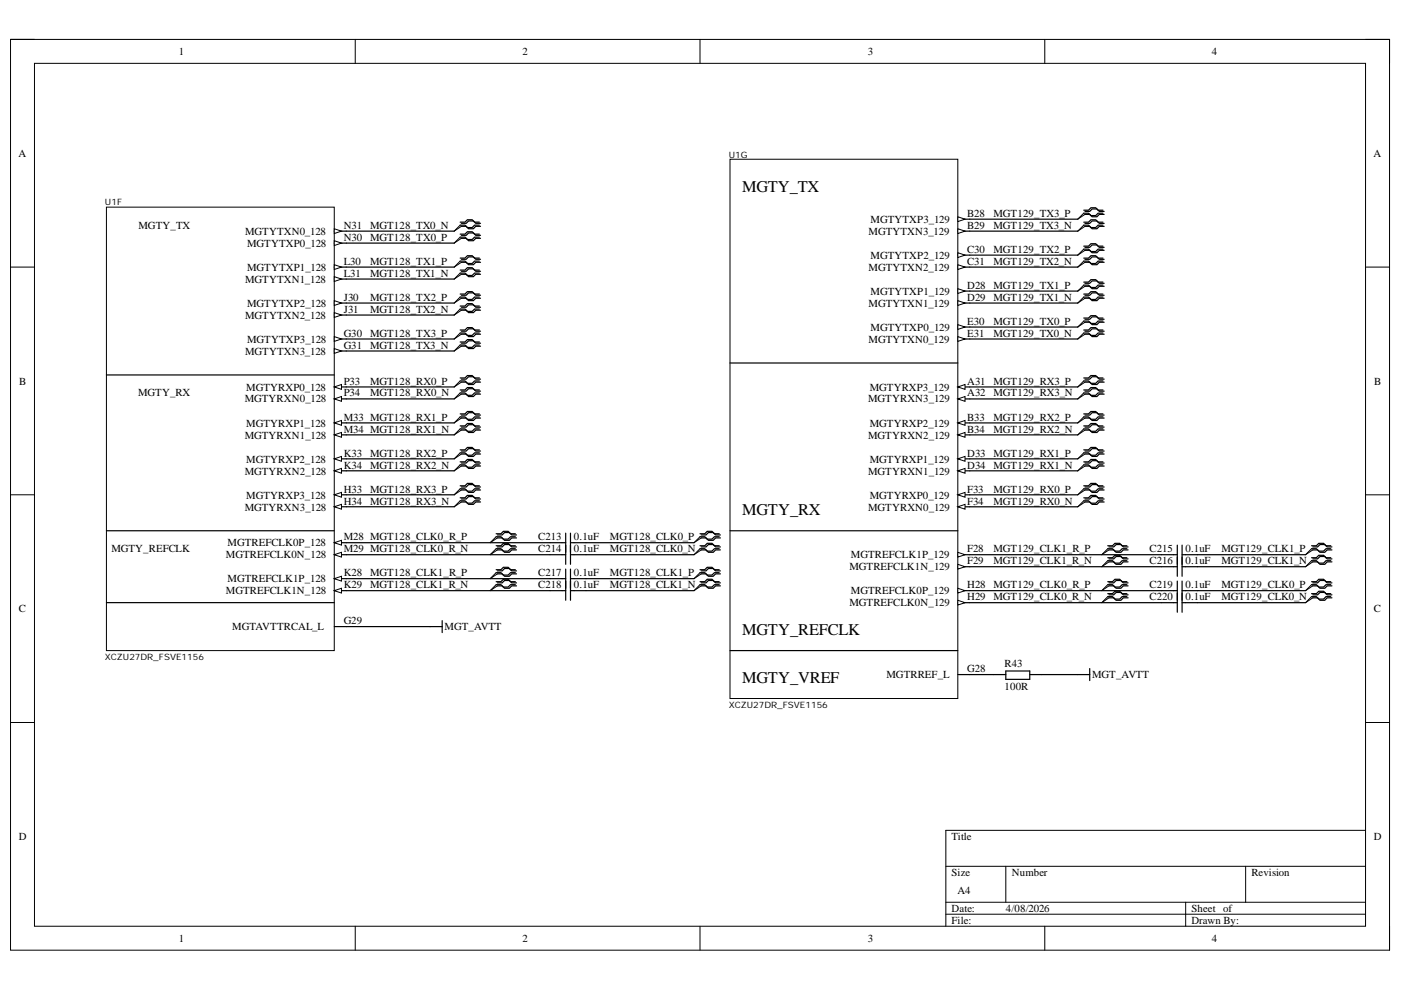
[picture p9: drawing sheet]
<svg xmlns="http://www.w3.org/2000/svg" width="297mm" height="210mm" viewBox="0 0 297 210" stroke-linecap="round" stroke-linejoin="round" font-family="sans-serif">
<path d="M2.2 8.4h292.4v193.1h-292.4z" fill="none" stroke="#000" stroke-width=".21"/>
<path d="M7.3 13.4h282.2v183h-282.2z" fill-rule="evenodd" fill="#fff"/>
<g fill="none" stroke="#000" stroke-width=".21">
<path d="M2.2 8.4h5.1M7.3 13.4h282.2v183h-282.2zM75.3 8.4v5M148.4 8.4v5M221.5 8.4v5M289.5 8.4h5.1v5M2.2 56.6h5.1M289.5 56.6h5.1M2.2 104.9h5.1M289.5 104.9h5.1M2.2 153.2h5.1M289.5 153.2h5.1"/>
<path d="M289.5 176.1h-89v20.3M75.3 196.4v5.1M148.4 196.4v5.1M200.5 183.7h89M200.5 191.3h89M200.5 193.8h89M213.3 183.7v7.6M221.5 196.4v5.1M251.4 191.3v5.1M264.1 183.7v7.6M294.6 196.4v5.1"/>
</g>
<path d="M154.8 33.8h48.3v114.3h-48.3z" fill-rule="evenodd" fill="#fff"/>
<path d="M154.8 33.8h48.3v114.3h-48.3z" fill="none" stroke="#000" stroke-width=".21"/>
<path d="M203.1 127.8h2.5" fill="none" stroke="#000" stroke-width=".25"/>
<path d="M203.1 127.3l1.5 .5-1.5 .5z" fill="#fff"/>
<path d="M203.1 127.3l1.5 .5-1.5 .5z" fill="none" stroke="#000" stroke-width=".21"/>
<path d="M203.1 125.2h2.5" fill="none" stroke="#000" stroke-width=".25"/>
<path d="M203.1 124.7l1.5 .5-1.5 .5z" fill="#fff"/>
<path d="M203.1 124.7l1.5 .5-1.5 .5z" fill="none" stroke="#000" stroke-width=".21"/>
<path d="M203.1 120.2h2.5" fill="none" stroke="#000" stroke-width=".25"/>
<path d="M203.1 119.7l1.5 .5-1.5 .5z" fill="#fff"/>
<path d="M203.1 119.7l1.5 .5-1.5 .5z" fill="none" stroke="#000" stroke-width=".21"/>
<path d="M203.1 117.6h2.5" fill="none" stroke="#000" stroke-width=".25"/>
<path d="M203.1 117.1l1.5 .5-1.5 .5z" fill="#fff"/>
<path d="M203.1 117.1l1.5 .5-1.5 .5z" fill="none" stroke="#000" stroke-width=".21"/>
<path d="M203.1 107.5h2.5M203.1 143h2.5" fill="none" stroke="#000" stroke-width=".25"/>
<path d="M203.1 107.5l1.5-.6v1.1z" fill="#fff"/>
<path d="M203.1 107.5l1.5-.6v1.1z" fill="none" stroke="#000" stroke-width=".21"/>
<path d="M203.1 99.8h2.5" fill="none" stroke="#000" stroke-width=".25"/>
<path d="M203.1 99.8l1.5-.5v1z" fill="#fff"/>
<path d="M203.1 99.8l1.5-.5v1z" fill="none" stroke="#000" stroke-width=".21"/>
<path d="M203.1 92.2h2.5" fill="none" stroke="#000" stroke-width=".25"/>
<path d="M203.1 92.2l1.5-.5v1z" fill="#fff"/>
<path d="M203.1 92.2l1.5-.5v1z" fill="none" stroke="#000" stroke-width=".21"/>
<path d="M203.1 84.6h2.5" fill="none" stroke="#000" stroke-width=".25"/>
<path d="M203.1 84.6l1.5-.5v1z" fill="#fff"/>
<path d="M203.1 84.6l1.5-.5v1z" fill="none" stroke="#000" stroke-width=".21"/>
<path d="M203.1 104.9h2.5" fill="none" stroke="#000" stroke-width=".25"/>
<path d="M203.1 104.9l1.5-.5v1z" fill="#fff"/>
<path d="M203.1 104.9l1.5-.5v1z" fill="none" stroke="#000" stroke-width=".21"/>
<path d="M203.1 97.3h2.5" fill="none" stroke="#000" stroke-width=".25"/>
<path d="M203.1 97.3l1.5-.5v1z" fill="#fff"/>
<path d="M203.1 97.3l1.5-.5v1z" fill="none" stroke="#000" stroke-width=".21"/>
<path d="M203.1 89.7h2.5" fill="none" stroke="#000" stroke-width=".25"/>
<path d="M203.1 89.7l1.5-.5v1z" fill="#fff"/>
<path d="M203.1 89.7l1.5-.5v1z" fill="none" stroke="#000" stroke-width=".21"/>
<path d="M203.1 82h2.5" fill="none" stroke="#000" stroke-width=".25"/>
<path d="M203.1 82l1.5-.5v1.1z" fill="#fff"/>
<path d="M203.1 82l1.5-.5v1.1z" fill="none" stroke="#000" stroke-width=".21"/>
<path d="M203.1 71.9h2.5" fill="none" stroke="#000" stroke-width=".25"/>
<path d="M203.1 71.4l1.5 .5-1.5 .5z" fill="#fff"/>
<path d="M203.1 71.4l1.5 .5-1.5 .5z" fill="none" stroke="#000" stroke-width=".21"/>
<path d="M203.1 64.3h2.5" fill="none" stroke="#000" stroke-width=".25"/>
<path d="M203.1 63.7l1.5 .6-1.5 .5z" fill="#fff"/>
<path d="M203.1 63.7l1.5 .6-1.5 .5z" fill="none" stroke="#000" stroke-width=".21"/>
<path d="M203.1 56.6h2.5" fill="none" stroke="#000" stroke-width=".25"/>
<path d="M203.1 56.1l1.5 .5-1.5 .5z" fill="#fff"/>
<path d="M203.1 56.1l1.5 .5-1.5 .5z" fill="none" stroke="#000" stroke-width=".21"/>
<path d="M203.1 49h2.5" fill="none" stroke="#000" stroke-width=".25"/>
<path d="M203.1 48.5l1.5 .5-1.5 .5z" fill="#fff"/>
<path d="M203.1 48.5l1.5 .5-1.5 .5z" fill="none" stroke="#000" stroke-width=".21"/>
<path d="M203.1 69.3h2.5" fill="none" stroke="#000" stroke-width=".25"/>
<path d="M203.1 68.8l1.5 .5-1.5 .5z" fill="#fff"/>
<path d="M203.1 68.8l1.5 .5-1.5 .5z" fill="none" stroke="#000" stroke-width=".21"/>
<path d="M203.1 61.7h2.5" fill="none" stroke="#000" stroke-width=".25"/>
<path d="M203.1 61.2l1.5 .5-1.5 .5z" fill="#fff"/>
<path d="M203.1 61.2l1.5 .5-1.5 .5z" fill="none" stroke="#000" stroke-width=".21"/>
<path d="M203.1 54.1h2.5" fill="none" stroke="#000" stroke-width=".25"/>
<path d="M203.1 53.6l1.5 .5-1.5 .5z" fill="#fff"/>
<path d="M203.1 53.6l1.5 .5-1.5 .5z" fill="none" stroke="#000" stroke-width=".21"/>
<path d="M203.1 46.5h2.5" fill="none" stroke="#000" stroke-width=".25"/>
<path d="M203.1 46l1.5 .5-1.5 .5z" fill="#fff"/>
<path d="M203.1 46l1.5 .5-1.5 .5z" fill="none" stroke="#000" stroke-width=".21"/>
<path d="M154.8 77h48.3M154.8 112.5h48.3M154.8 137.9h48.3" fill="none" stroke="#000" stroke-width=".25"/>
<path d="M22.6 43.9h48.3v94h-48.3z" fill-rule="evenodd" fill="#fff"/>
<path d="M22.6 43.9h48.3v94h-48.3z" fill="none" stroke="#000" stroke-width=".21"/>
<path d="M70.9 117.6h2.5" fill="none" stroke="#000" stroke-width=".25"/>
<path d="M70.9 117.6l1.5-.5v1z" fill="#fff"/>
<path d="M70.9 117.6l1.5-.5v1z" fill="none" stroke="#000" stroke-width=".21"/>
<path d="M70.9 115.1h2.5" fill="none" stroke="#000" stroke-width=".25"/>
<path d="M70.9 115.1l1.5-.5v1z" fill="#fff"/>
<path d="M70.9 115.1l1.5-.5v1z" fill="none" stroke="#000" stroke-width=".21"/>
<path d="M70.9 125.2h2.5" fill="none" stroke="#000" stroke-width=".25"/>
<path d="M70.9 125.2l1.5-.5v1z" fill="#fff"/>
<path d="M70.9 125.2l1.5-.5v1z" fill="none" stroke="#000" stroke-width=".21"/>
<path d="M70.9 122.7h2.5" fill="none" stroke="#000" stroke-width=".25"/>
<path d="M70.9 122.7l1.5-.5v1z" fill="#fff"/>
<path d="M70.9 122.7l1.5-.5v1z" fill="none" stroke="#000" stroke-width=".21"/>
<path d="M70.9 84.6h2.5" fill="none" stroke="#000" stroke-width=".25"/>
<path d="M70.9 84.6l1.5-.5v1z" fill="#fff"/>
<path d="M70.9 84.6l1.5-.5v1z" fill="none" stroke="#000" stroke-width=".21"/>
<path d="M70.9 92.2h2.5" fill="none" stroke="#000" stroke-width=".25"/>
<path d="M70.9 92.2l1.5-.5v1z" fill="#fff"/>
<path d="M70.9 92.2l1.5-.5v1z" fill="none" stroke="#000" stroke-width=".21"/>
<path d="M70.9 99.8h2.5" fill="none" stroke="#000" stroke-width=".25"/>
<path d="M70.9 99.8l1.5-.5v1z" fill="#fff"/>
<path d="M70.9 99.8l1.5-.5v1z" fill="none" stroke="#000" stroke-width=".21"/>
<path d="M70.9 107.4h2.5" fill="none" stroke="#000" stroke-width=".25"/>
<path d="M70.9 107.4l1.5-.5v1.1z" fill="#fff"/>
<path d="M70.9 107.4l1.5-.5v1.1z" fill="none" stroke="#000" stroke-width=".21"/>
<path d="M70.9 82h2.5" fill="none" stroke="#000" stroke-width=".25"/>
<path d="M70.9 82l1.5-.5v1z" fill="#fff"/>
<path d="M70.9 82l1.5-.5v1z" fill="none" stroke="#000" stroke-width=".21"/>
<path d="M70.9 89.7h2.5" fill="none" stroke="#000" stroke-width=".25"/>
<path d="M70.9 89.7l1.5-.5v1z" fill="#fff"/>
<path d="M70.9 89.7l1.5-.5v1z" fill="none" stroke="#000" stroke-width=".21"/>
<path d="M70.9 97.3h2.5" fill="none" stroke="#000" stroke-width=".25"/>
<path d="M70.9 97.3l1.5-.5v1z" fill="#fff"/>
<path d="M70.9 97.3l1.5-.5v1z" fill="none" stroke="#000" stroke-width=".21"/>
<path d="M70.9 104.9h2.5" fill="none" stroke="#000" stroke-width=".25"/>
<path d="M70.9 104.9l1.5-.5v1z" fill="#fff"/>
<path d="M70.9 104.9l1.5-.5v1z" fill="none" stroke="#000" stroke-width=".21"/>
<path d="M70.9 49h2.5" fill="none" stroke="#000" stroke-width=".25"/>
<path d="M70.9 48.5l1.5 .5-1.5 .5z" fill="#fff"/>
<path d="M70.9 48.5l1.5 .5-1.5 .5z" fill="none" stroke="#000" stroke-width=".21"/>
<path d="M70.9 59.2h2.5" fill="none" stroke="#000" stroke-width=".25"/>
<path d="M70.9 58.7l1.5 .5-1.5 .5z" fill="#fff"/>
<path d="M70.9 58.7l1.5 .5-1.5 .5z" fill="none" stroke="#000" stroke-width=".21"/>
<path d="M70.9 66.8h2.5" fill="none" stroke="#000" stroke-width=".25"/>
<path d="M70.9 66.3l1.5 .5-1.5 .5z" fill="#fff"/>
<path d="M70.9 66.3l1.5 .5-1.5 .5z" fill="none" stroke="#000" stroke-width=".21"/>
<path d="M70.9 74.4h2.5" fill="none" stroke="#000" stroke-width=".25"/>
<path d="M70.9 73.9l1.5 .5-1.5 .5z" fill="#fff"/>
<path d="M70.9 73.9l1.5 .5-1.5 .5z" fill="none" stroke="#000" stroke-width=".21"/>
<path d="M70.9 51.5h2.5" fill="none" stroke="#000" stroke-width=".25"/>
<path d="M70.9 51l1.5 .5-1.5 .6z" fill="#fff"/>
<path d="M70.9 51l1.5 .5-1.5 .6z" fill="none" stroke="#000" stroke-width=".21"/>
<path d="M70.9 56.6h2.5" fill="none" stroke="#000" stroke-width=".25"/>
<path d="M70.9 56.1l1.5 .5-1.5 .5z" fill="#fff"/>
<path d="M70.9 56.1l1.5 .5-1.5 .5z" fill="none" stroke="#000" stroke-width=".21"/>
<path d="M70.9 64.3h2.5" fill="none" stroke="#000" stroke-width=".25"/>
<path d="M70.9 63.7l1.5 .6-1.5 .5z" fill="#fff"/>
<path d="M70.9 63.7l1.5 .6-1.5 .5z" fill="none" stroke="#000" stroke-width=".21"/>
<path d="M70.9 71.9h2.5" fill="none" stroke="#000" stroke-width=".25"/>
<path d="M70.9 71.4l1.5 .5-1.5 .5z" fill="#fff"/>
<g fill="none" stroke="#000" stroke-width=".21">
<path d="M97.6 47.7l-1.3 1.3 1.5-1M97.6 50.3l-1.3 1.2 1.5-1M97.6 55.4l-1.3 1.2 1.5-1M97.6 57.9l-1.3 1.3 1.5-1M229.8 45.2l-1.3 1.3 1.5-1M229.8 47.7l-1.3 1.3 1.5-1M229.8 52.8l-1.3 1.3 1.5-1M229.8 55.4l-1.3 1.2 1.5-1M70.9 71.4l1.5 .5-1.5 .5zM97.6 70.6l-1.3 1.3 1.5-1M97.6 73.1l-1.3 1.3 1.5-1M97.6 63l-1.3 1.3 1.5-1.1"/>
<path d="M97.6 65.5l-1.3 1.3 1.5-1M229.8 60.4l-1.3 1.3 1.5-1M229.8 63l-1.3 1.3 1.5-1.1M229.8 68.1l-1.3 1.2 1.5-1M229.8 70.6l-1.3 1.3 1.5-1M97.6 98.6l-1.3 1.2 1.5-1M97.6 96l-1.3 1.3 1.5-1M97.6 88.4l-1.3 1.3 1.5-1.1M97.6 90.9l-1.3 1.3 1.5-1M97.6 80.8l-1.3 1.2 1.5-1M97.6 83.3l-1.3 1.3 1.5-1M229.8 80.8l-1.3 1.2 1.5-1"/>
<path d="M229.8 83.3l-1.3 1.3 1.5-1M229.8 88.4l-1.3 1.3 1.5-1.1M229.8 90.9l-1.3 1.3 1.5-1M229.8 96l-1.3 1.3 1.5-1M229.8 98.6l-1.3 1.2 1.5-1M97.6 106.2l-1.3 1.2 1.5-1M97.6 103.6l-1.3 1.3 1.5-1M105.2 113.8l-1.3 1.3 1.5-1M105.2 116.3l-1.3 1.3 1.5-1M148.4 113.8l-1.3 1.3 1.6-1M148.4 116.3l-1.3 1.3 1.6-1M229.8 103.6l-1.3 1.3 1.5-1"/>
<path d="M229.8 106.2l-1.3 1.3 1.5-1.1M234.9 116.3l-1.3 1.3 1.5-1M234.9 118.9l-1.3 1.3 1.5-1.1M278.1 116.3l-1.3 1.3 1.5-1M278.1 118.9l-1.3 1.3 1.5-1.1M105.2 121.4l-1.3 1.3 1.5-1M105.2 124l-1.3 1.2 1.5-1M148.4 121.4l-1.3 1.3 1.6-1M148.4 124l-1.3 1.2 1.6-1M234.9 124l-1.3 1.2 1.5-1M234.9 126.5l-1.3 1.3 1.5-1M278.1 124l-1.3 1.2 1.5-1"/>
<path d="M278.1 126.5l-1.3 1.3 1.5-1"/>
</g>
<g fill="none" stroke="#000" stroke-width=".25">
<path d="M73.4 51.5h22.9M73.4 49h22.9M73.4 59.2h22.9M73.4 56.6h22.9M97.6 47.1h1l.5-.5h1l.5 .5h1M97.6 47.7h1l.5 .5h1l.5-.5h1M97.6 49.6h1l.5-.5h1l.5 .5h1M97.6 50.3h1l.5 .5h1l.5-.5h1M97.6 54.7h1l.5-.5h1l.5 .5h1M97.6 55.4h1l.5 .5h1l.5-.5h1M97.6 57.3h1l.5-.5h1l.5 .5h1M97.6 57.9h1l.5 .5h1l.5-.5h1"/>
<path d="M97.8 47.4h1l.5-.6h1.1l.5 .6h1M97.8 48h1l.5 .5h1.1l.5-.5h1M97.8 49.9h1l.5-.5h1.1l.5 .5h1M97.8 50.5h1l.5 .5h1.1l.5-.5h1M97.8 55h1l.5-.5h1.1l.5 .5h1M97.8 55.6h1l.5 .5h1.1l.5-.5h1M97.8 57.5h1l.5-.5h1.1l.5 .5h1M97.8 58.2h1l.5 .5h1.1l.5-.5h1M205.6 49h22.9M205.6 56.6h22.9M205.6 46.5h22.9M205.6 54.1h22.9"/>
<path d="M229.8 44.6h1l.5-.6h1l.5 .6h1M229.8 45.2h1l.5 .5h1l.5-.5h1M229.8 47.1h1l.5-.5h1l.5 .5h1M229.8 47.7h1l.5 .5h1l.5-.5h1M229.8 52.2h1l.5-.5h1l.5 .5h1M229.8 52.8h1l.5 .5h1l.5-.5h1M229.8 54.7h1l.5-.5h1l.5 .5h1M229.8 55.4h1l.5 .5h1l.5-.5h1M229.8 59.8h1l.5-.5h1l.5 .5h1M230 44.8h1l.6-.5h1l.5 .5h1M230 45.5h1l.6 .5h1l.5-.5h1M230 47.4h1l.6-.5h1l.5 .5h1"/>
<path d="M230 48h1l.6 .5h1l.5-.5h1M230 52.4h1l.6-.5h1l.5 .5h1M230 53.1h1l.6 .5h1l.5-.5h1M230 55h1l.6-.5h1l.5 .5h1M230 55.6h1l.6 .5h1l.5-.5h1M22.6 79.5h48.3M73.4 74.4h22.9M73.4 71.9h22.9M73.4 66.8h22.9M73.4 64.3h22.9M97.6 70h1l.5-.5h1l.5 .5h1M97.6 70.6h1l.5 .5h1l.5-.5h1"/>
<path d="M97.6 72.5h1l.5-.5h1l.5 .5h1M97.6 73.1h1l.5 .6h1l.5-.6h1M97.6 62.3h1l.5-.5h1l.5 .5h1M97.6 63h1l.5 .5h1l.5-.5h1M97.6 64.9h1l.5-.5h1l.5 .5h1M97.6 65.5h1l.5 .5h1l.5-.5h1M97.8 70.2h1l.5-.5h1.1l.5 .5h1M97.8 70.9h1l.5 .5h1.1l.5-.5h1M97.8 72.8h1l.5-.5h1.1l.5 .5h1M97.8 73.4h1l.5 .5h1.1l.5-.5h1M97.8 62.6h1l.5-.5h1.1l.5 .5h1M97.8 63.2h1l.5 .5h1.1l.5-.5h1"/>
<path d="M97.8 65.1h1l.5-.5h1.1l.5 .5h1M97.8 65.8h1l.5 .5h1.1l.5-.5h1M205.6 71.9h22.9M205.6 64.3h22.9M205.6 61.7h22.9M205.6 69.3h22.9M229.8 60.4h1l.5 .6h1l.5-.6h1M229.8 62.3h1l.5-.5h1l.5 .5h1M229.8 63h1l.5 .5h1l.5-.5h1M229.8 67.4h1l.5-.5h1l.5 .5h1M229.8 68.1h1l.5 .5h1l.5-.5h1M229.8 70h1l.5-.5h1l.5 .5h1"/>
<path d="M229.8 70.6h1l.5 .5h1l.5-.5h1M230 60.1h1l.6-.5h1l.5 .5h1M230 60.7h1l.6 .5h1l.5-.5h1M230 62.6h1l.6-.5h1l.5 .5h1M230 63.2h1l.6 .5h1l.5-.5h1M230 67.7h1l.6-.5h1l.5 .5h1M230 68.3h1l.6 .5h1l.5-.5h1M230 70.2h1l.6-.5h1l.5 .5h1M230 70.9h1l.6 .5h1l.5-.5h1M73.4 97.3h22.9M73.4 84.6h22.9M73.4 82h22.9"/>
<path d="M73.4 92.2h22.9M73.4 89.7h22.9M73.4 99.8h22.9M97.6 97.9h1l.5-.5h1l.5 .5h1M97.6 98.6h1l.5 .5h1l.5-.5h1M97.6 95.4h1l.5-.5h1l.5 .5h1M97.6 96h1l.5 .5h1l.5-.5h1M97.6 87.8h1l.5-.6h1l.5 .6h1M97.6 88.4h1l.5 .5h1l.5-.5h1M97.6 90.3h1l.5-.5h1l.5 .5h1M97.6 90.9h1l.5 .5h1l.5-.5h1M97.6 80.1h1l.5-.5h1l.5 .5h1"/>
<path d="M97.6 80.8h1l.5 .5h1l.5-.5h1M97.6 82.7h1l.5-.5h1l.5 .5h1M97.6 83.3h1l.5 .5h1l.5-.5h1M97.8 98.2h1l.5-.5h1.1l.5 .5h1M97.8 98.8h1l.5 .5h1.1l.5-.5h1M97.8 95.6h1l.5-.5h1.1l.5 .5h1M97.8 96.3h1l.5 .5h1.1l.5-.5h1M97.8 88h1l.5-.5h1.1l.5 .5h1M97.8 88.6h1l.5 .6h1.1l.5-.6h1M97.8 90.6h1l.5-.6h1.1l.5 .6h1M97.8 91.2h1l.5 .5h1.1l.5-.5h1M97.8 80.4h1l.5-.5h1.1l.5 .5h1"/>
<path d="M97.8 81h1l.5 .5h1.1l.5-.5h1M97.8 82.9h1l.5-.5h1.1l.5 .5h1M97.8 83.6h1l.5 .5h1.1l.5-.5h1M205.6 84.6h22.9M205.6 82h22.9M205.6 89.7h22.9M205.6 99.8h22.9M205.6 92.2h22.9M205.6 97.3h22.9M229.8 80.1h1l.5-.5h1l.5 .5h1M229.8 80.8h1l.5 .5h1l.5-.5h1M229.8 82.7h1l.5-.5h1l.5 .5h1"/>
<path d="M229.8 83.3h1l.5 .5h1l.5-.5h1M229.8 87.8h1l.5-.6h1l.5 .6h1M229.8 88.4h1l.5 .5h1l.5-.5h1M229.8 90.3h1l.5-.5h1l.5 .5h1M229.8 90.9h1l.5 .5h1l.5-.5h1M229.8 95.4h1l.5-.5h1l.5 .5h1M229.8 96h1l.5 .5h1l.5-.5h1M229.8 97.9h1l.5-.5h1l.5 .5h1M229.8 98.6h1l.5 .5h1l.5-.5h1M230 80.4h1l.6-.5h1l.5 .5h1M230 81h1l.6 .5h1l.5-.5h1M230 82.9h1l.6-.5h1l.5 .5h1"/>
<path d="M230 83.6h1l.6 .5h1l.5-.5h1M230 88h1l.6-.5h1l.5 .5h1M230 88.6h1l.6 .6h1l.5-.6h1M230 90.6h1l.6-.6h1l.5 .6h1M230 91.2h1l.6 .5h1l.5-.5h1M230 95.6h1l.6-.5h1l.5 .5h1M230 96.3h1l.6 .5h1l.5-.5h1M230 98.2h1l.6-.5h1l.5 .5h1M230 98.8h1l.6 .5h1l.5-.5h1M22.6 112.5h48.3M73.4 115.1h46.5M73.4 117.6h46.5"/>
<path d="M73.4 107.4h22.9M73.4 104.9h22.9M97.6 105.5h1l.5-.5h1l.5 .5h1M97.6 106.2h1l.5 .5h1l.5-.5h1M97.6 103h1l.5-.5h1l.5 .5h1M97.6 103.6h1l.5 .5h1l.5-.5h1M97.8 105.8h1l.5-.5h1.1l.5 .5h1M97.8 106.4h1l.5 .5h1.1l.5-.5h1M97.8 103.3h1l.5-.6h1.1l.5 .6h1M97.8 103.9h1l.5 .5h1.1l.5-.5h1M105.2 113.2h1l.5-.5h1l.5 .5h1.1M105.2 113.8h1l.5 .5h1l.5-.5h1.1"/>
<path d="M105.2 115.7h1l.5-.5h1l.5 .5h1.1M105.2 116.3h1l.5 .5h1l.5-.5h1.1M105.4 113.4h1.1l.5-.5h1l.5 .5h1M105.4 114.1h1.1l.5 .5h1l.5-.5h1M105.4 116h1.1l.5-.5h1l.5 .5h1M105.4 116.6h1.1l.5 .5h1l.5-.5h1M119.9 113v6.6M121 115.1h26.1M121 113v6.6M121 117.6h26.1M148.4 113.2h1l.5-.5h1.1l.5 .5h1M148.4 113.8h1l.5 .5h1.1l.5-.5h1"/>
<path d="M148.4 115.7h1l.5-.5h1.1l.5 .5h1M148.4 116.3h1l.5 .5h1.1l.5-.5h1M148.7 113.4h1l.5-.5h1l.5 .5h1M148.7 114.1h1l.5 .5h1l.5-.5h1M148.7 116h1l.5-.5h1l.5 .5h1M148.7 116.6h1l.5 .5h1l.5-.5h1M205.6 117.6h44M205.6 107.5h22.9M205.6 104.9h22.9M229.8 103h1l.5-.5h1l.5 .5h1M229.8 103.6h1l.5 .5h1l.5-.5h1M229.8 105.5h1l.5-.5h1l.5 .5h1"/>
<path d="M229.8 106.2h1l.5 .5h1l.5-.5h1M230 103.3h1l.6-.6h1l.5 .6h1M230 103.9h1l.6 .5h1l.5-.5h1M230 105.8h1l.6-.5h1l.5 .5h1M230 106.4h1l.6 .5h1l.5-.5h1M234.9 115.7h1l.5-.5h1l.5 .5h1M234.9 116.3h1l.5 .5h1l.5-.5h1M234.9 118.2h1l.5-.5h1l.5 .5h1M234.9 118.9h1l.5 .5h1l.5-.5h1M235.1 116h1l.5-.5h1.1l.5 .5h1M235.1 116.6h1l.5 .5h1.1l.5-.5h1M235.1 118.5h1l.5-.5h1.1l.5 .5h1"/>
<path d="M235.1 119.1h1l.5 .6h1.1l.5-.6h1M249.6 115.6v6.6M250.6 117.6h26.2M250.6 115.6v6.6M278.1 115.7h1l.5-.5h1l.5 .5h1M278.1 116.3h1l.5 .5h1l.5-.5h1M278.1 118.2h1l.5-.5h1l.5 .5h1M278.1 118.9h1l.5 .5h1l.5-.5h1M278.3 116h1.1l.5-.5h1l.5 .5h1M278.3 116.6h1.1l.5 .5h1l.5-.5h1M278.3 118.5h1.1l.5-.5h1l.5 .5h1M278.3 119.1h1.1l.5 .6h1l.5-.6h1"/>
<path d="M22.6 127.8h48.3M70.9 132.9h22.9M73.4 122.7h46.5M73.4 125.2h46.5M93.8 131.6v2.5M105.2 120.8h1l.5-.5h1l.5 .5h1.1M105.2 121.4h1l.5 .5h1l.5-.5h1.1M105.2 123.3h1l.5-.5h1l.5 .5h1.1M105.2 124h1l.5 .5h1l.5-.5h1.1M105.4 121h1.1l.5-.5h1l.5 .5h1M105.4 121.7h1.1l.5 .5h1l.5-.5h1M105.4 123.6h1.1l.5-.5h1l.5 .5h1"/>
<path d="M105.4 124.2h1.1l.5 .5h1l.5-.5h1M119.9 120.7v6.6M121 120.7v6.6M121 122.7h26.1M121 125.2h26.1M148.4 120.8h1l.5-.5h1.1l.5 .5h1M148.4 121.4h1l.5 .5h1.1l.5-.5h1M148.4 123.3h1l.5-.5h1.1l.5 .5h1M148.4 124h1l.5 .5h1.1l.5-.5h1M148.7 121h1l.5-.5h1l.5 .5h1M148.7 121.7h1l.5 .5h1l.5-.5h1M148.7 123.6h1l.5-.5h1l.5 .5h1"/>
<path d="M148.7 124.2h1l.5 .5h1l.5-.5h1M205.6 127.8h44M205.6 125.2h44M205.6 120.2h44M234.9 123.3h1l.5-.5h1l.5 .5h1M234.9 124h1l.5 .5h1l.5-.5h1M234.9 125.9h1l.5-.5h1l.5 .5h1M234.9 126.5h1l.5 .5h1l.5-.5h1M235.1 123.6h1l.5-.5h1.1l.5 .5h1M235.1 124.2h1l.5 .5h1.1l.5-.5h1M235.1 126.1h1l.5-.5h1.1l.5 .5h1M235.1 126.8h1l.5 .5h1.1l.5-.5h1"/>
<path d="M249.6 123.2v6.6M250.6 127.8h26.2M250.6 125.2h26.2M250.6 123.2v6.6M250.6 120.2h26.2M278.1 123.3h1l.5-.5h1l.5 .5h1M278.1 124h1l.5 .5h1l.5-.5h1M278.1 125.9h1l.5-.5h1l.5 .5h1M278.1 126.5h1l.5 .5h1l.5-.5h1M278.3 123.6h1.1l.5-.5h1l.5 .5h1M278.3 124.2h1.1l.5 .5h1l.5-.5h1M278.3 126.1h1.1l.5-.5h1l.5 .5h1"/>
<path d="M278.3 126.8h1.1l.5 .5h1l.5-.5h1M205.6 143h7.7M213.3 142.3h5v1.7h-5zM218.3 143h12.7M231 141.7v2.6"/>
</g>
<g font-size="3.5">
<text x="157.3" y="40.7">MGTY_TX</text>
<text x="157.3" y="109.3">MGTY_RX</text>
<text x="157.3" y="134.6">MGTY_REFCLK</text>
<text x="157.3" y="144.9">MGTY_VREF</text>
</g>
<g font-size="2.3">
<text x="37.9" y="11.7">1</text>
<text x="110.8" y="11.7">2</text>
<text x="184" y="11.7">3</text>
<text x="256.9" y="11.7">4</text>
<text x="3.9" y="33.3">A</text>
<text x="291.2" y="33.3">A</text>
<text x="184.6" y="47.3">MGTYTXP3_129</text>
<text x="205.1" y="46">B28</text>
<text x="210.6" y="46">MGT129_TX3_P</text>
<text x="29.4" y="48.5">MGTY_TX</text>
<text x="52" y="49.8">MGTYTXN0_128</text>
<text x="52.4" y="52.3">MGTYTXP0_128</text>
<text x="72.9" y="48.5">N31</text>
<text x="72.9" y="51.1">N30</text>
<text x="78.4" y="48.5">MGT128_TX0_N</text>
<text x="78.4" y="51.1">MGT128_TX0_P</text>
<text x="184.1" y="49.8">MGTYTXN3_129</text>
<text x="205.1" y="48.5">B29</text>
<text x="205.1" y="53.6">C30</text>
<text x="210.6" y="53.6">MGT129_TX2_P</text>
<text x="210.6" y="48.5">MGT129_TX3_N</text>
<text x="52" y="60">MGTYTXN1_128</text>
<text x="52.4" y="57.4">MGTYTXP1_128</text>
<text x="72.9" y="58.7">L31</text>
<text x="72.9" y="56.2">L30</text>
<text x="78.4" y="58.7">MGT128_TX1_N</text>
<text x="78.4" y="56.2">MGT128_TX1_P</text>
<text x="184.1" y="57.4">MGTYTXN2_129</text>
<text x="184.6" y="54.9">MGTYTXP2_129</text>
<text x="205.1" y="56.2">C31</text>
<text x="210.6" y="56.2">MGT129_TX2_N</text>
<text x="52.4" y="65">MGTYTXP2_128</text>
<text x="72.9" y="63.8">J30</text>
<text x="78.4" y="63.8">MGT128_TX2_P</text>
<text x="184.1" y="65">MGTYTXN1_129</text>
<text x="184.6" y="62.5">MGTYTXP1_129</text>
<text x="205.1" y="63.8">D29</text>
<text x="205.1" y="61.2">D28</text>
<text x="210.6" y="63.8">MGT129_TX1_N</text>
<text x="210.6" y="61.2">MGT129_TX1_P</text>
<text x="52" y="67.6">MGTYTXN2_128</text>
<text x="72.9" y="66.3">J31</text>
<text x="72.9" y="71.4">G30</text>
<text x="78.4" y="71.4">MGT128_TX3_P</text>
<text x="78.4" y="66.3">MGT128_TX2_N</text>
<text x="184.6" y="70.1">MGTYTXP0_129</text>
<text x="205.1" y="71.4">E31</text>
<text x="205.1" y="68.8">E30</text>
<text x="210.6" y="71.4">MGT129_TX0_N</text>
<text x="210.6" y="68.8">MGT129_TX0_P</text>
<text x="52" y="75.2">MGTYTXN3_128</text>
<text x="52.4" y="72.6">MGTYTXP3_128</text>
<text x="72.9" y="73.9">G31</text>
<text x="78.4" y="73.9">MGT128_TX3_N</text>
<text x="184.1" y="72.6">MGTYTXN0_129</text>
<text x="4.1" y="81.5">B</text>
<text x="52.2" y="82.8">MGTYRXP0_128</text>
<text x="72.9" y="81.5">P33</text>
<text x="78.4" y="81.5">MGT128_RX0_P</text>
<text x="184.4" y="82.8">MGTYRXP3_129</text>
<text x="205.1" y="81.5">A31</text>
<text x="210.6" y="81.5">MGT129_RX3_P</text>
<text x="291.4" y="81.5">B</text>
<text x="29.3" y="84.1">MGTY_RX</text>
<text x="51.9" y="85.3">MGTYRXN0_128</text>
<text x="72.9" y="84.1">P34</text>
<text x="72.9" y="89.2">M33 MGT128_RX1_P</text>
<text x="78.4" y="84.1">MGT128_RX0_N</text>
<text x="184.1" y="85.3">MGTYRXN3_129</text>
<text x="205.1" y="84.1">A32</text>
<text x="205.1" y="89.2">B33</text>
<text x="210.6" y="89.2">MGT129_RX2_P</text>
<text x="210.6" y="84.1">MGT129_RX3_N</text>
<text x="51.9" y="93">MGTYRXN1_128</text>
<text x="52.2" y="90.5">MGTYRXP1_128</text>
<text x="72.9" y="91.8">M34 MGT128_RX1_N</text>
<text x="184.1" y="93">MGTYRXN2_129</text>
<text x="184.4" y="90.5">MGTYRXP2_129</text>
<text x="205.1" y="91.8">B34</text>
<text x="210.6" y="91.8">MGT129_RX2_N</text>
<text x="51.9" y="100.6">MGTYRXN2_128</text>
<text x="52.2" y="98.1">MGTYRXP2_128</text>
<text x="72.9" y="99.4">K34</text>
<text x="72.9" y="96.8">K33</text>
<text x="78.4" y="99.4">MGT128_RX2_N</text>
<text x="78.4" y="96.8">MGT128_RX2_P</text>
<text x="184.1" y="100.6">MGTYRXN1_129</text>
<text x="184.4" y="98.1">MGTYRXP1_129</text>
<text x="205.1" y="99.4">D34</text>
<text x="205.1" y="96.8">D33</text>
<text x="210.6" y="99.4">MGT129_RX1_N</text>
<text x="210.6" y="96.8">MGT129_RX1_P</text>
<text x="52.2" y="105.7">MGTYRXP3_128</text>
<text x="72.9" y="107">H34</text>
<text x="72.9" y="104.4">H33</text>
<text x="78.4" y="107">MGT128_RX3_N</text>
<text x="78.4" y="104.4">MGT128_RX3_P</text>
<text x="184.4" y="105.7">MGTYRXP0_129</text>
<text x="205.1" y="107">F34</text>
<text x="205.1" y="104.4">F33</text>
<text x="210.6" y="107">MGT129_RX0_N</text>
<text x="210.6" y="104.4">MGT129_RX0_P</text>
<text x="51.9" y="108.3">MGTYRXN3_128</text>
<text x="184.1" y="108.3">MGTYRXN0_129</text>
<text x="23.6" y="117.1">MGTY_REFCLK</text>
<text x="47.9" y="118.4">MGTREFCLK0N_128</text>
<text x="48.2" y="115.9">MGTREFCLK0P_128</text>
<text x="72.9" y="117.1">M29 MGT128_CLK0_R_N</text>
<text x="72.9" y="114.6">M28 MGT128_CLK0_R_P</text>
<text x="114.1" y="114.6">C213</text>
<text x="114.1" y="117.1">C214</text>
<text x="121.7" y="114.6">0.1uF</text>
<text x="121.7" y="117.1">0.1uF</text>
<text x="129.3" y="114.6">MGT128_CLK0_P</text>
<text x="129.3" y="117.1">MGT128_CLK0_N</text>
<text x="180.4" y="118.4">MGTREFCLK1P_129</text>
<text x="205.1" y="119.7">F29</text>
<text x="205.1" y="117.1">F28</text>
<text x="210.6" y="119.7">MGT129_CLK1_R_N</text>
<text x="210.6" y="117.1">MGT129_CLK1_R_P</text>
<text x="243.7" y="117.1">C215</text>
<text x="243.7" y="119.7">C216</text>
<text x="251.3" y="117.1">0.1uF</text>
<text x="251.3" y="119.7">0.1uF</text>
<text x="259" y="119.7">MGT129_CLK1_N</text>
<text x="259" y="117.1">MGT129_CLK1_P</text>
<text x="48.2" y="123.5">MGTREFCLK1P_128</text>
<text x="72.9" y="124.7">K29</text>
<text x="72.9" y="122.2">K28</text>
<text x="78.4" y="124.7">MGT128_CLK1_R_N</text>
<text x="78.4" y="122.2">MGT128_CLK1_R_P</text>
<text x="114.1" y="122.2">C217</text>
<text x="114.1" y="124.7">C218</text>
<text x="121.7" y="122.2">0.1uF</text>
<text x="121.7" y="124.7">0.1uF</text>
<text x="129.3" y="122.2">MGT128_CLK1_P</text>
<text x="129.3" y="124.7">MGT128_CLK1_N</text>
<text x="180.1" y="120.9">MGTREFCLK1N_129</text>
<text x="205.1" y="124.7">H28</text>
<text x="210.6" y="124.7">MGT129_CLK0_R_P</text>
<text x="243.7" y="124.7">C219</text>
<text x="251.3" y="124.7">0.1uF</text>
<text x="259" y="124.7">MGT129_CLK0_P</text>
<text x="4" y="129.8">C</text>
<text x="47.9" y="126">MGTREFCLK1N_128</text>
<text x="180.1" y="128.6">MGTREFCLK0N_129</text>
<text x="180.4" y="126">MGTREFCLK0P_129</text>
<text x="205.1" y="127.3">H29</text>
<text x="210.6" y="127.3">MGT129_CLK0_R_N</text>
<text x="243.7" y="127.3">C220</text>
<text x="251.3" y="127.3">0.1uF</text>
<text x="259" y="127.3">MGT129_CLK0_N</text>
<text x="291.3" y="129.8">C</text>
<text x="49.3" y="133.6">MGTAVTTRCAL_L</text>
<text x="72.9" y="132.4">G29</text>
<text x="94.3" y="133.6">MGT_AVTT</text>
<text x="188" y="143.8">MGTRREF_L</text>
<text x="205.1" y="142.5">G28</text>
<text x="213" y="141.5">R43</text>
<text x="231.5" y="143.8">MGT_AVTT</text>
<text x="213" y="146.3">100R</text>
<text x="4" y="178.1">D</text>
<text x="201.8" y="178.1">Title</text>
<text x="291.3" y="178.1">D</text>
<text x="201.8" y="185.7">Size</text>
<text x="214.5" y="185.7">Number</text>
<text x="265.3" y="185.7">Revision</text>
<text x="203" y="189.5">A4</text>
<text x="201.8" y="193.3">Date:</text>
<text x="201.8" y="195.9">File:</text>
<text x="213.3" y="193.3">4/08/2026</text>
<text x="252.6" y="193.3">Sheet of</text>
<text x="252.6" y="195.9">Drawn By:</text>
<text x="37.9" y="199.7">1</text>
<text x="110.8" y="199.7">2</text>
<text x="184" y="199.7">3</text>
<text x="256.9" y="199.7">4</text>
</g>
<g font-size="1.9">
<text x="154.5" y="33.4">U1G</text>
<text x="22.3" y="43.6">U1F</text>
<text x="22.3" y="139.9">XCZU27DR_FSVE1156</text>
<text x="154.5" y="150">XCZU27DR_FSVE1156</text>
</g>
</svg>
